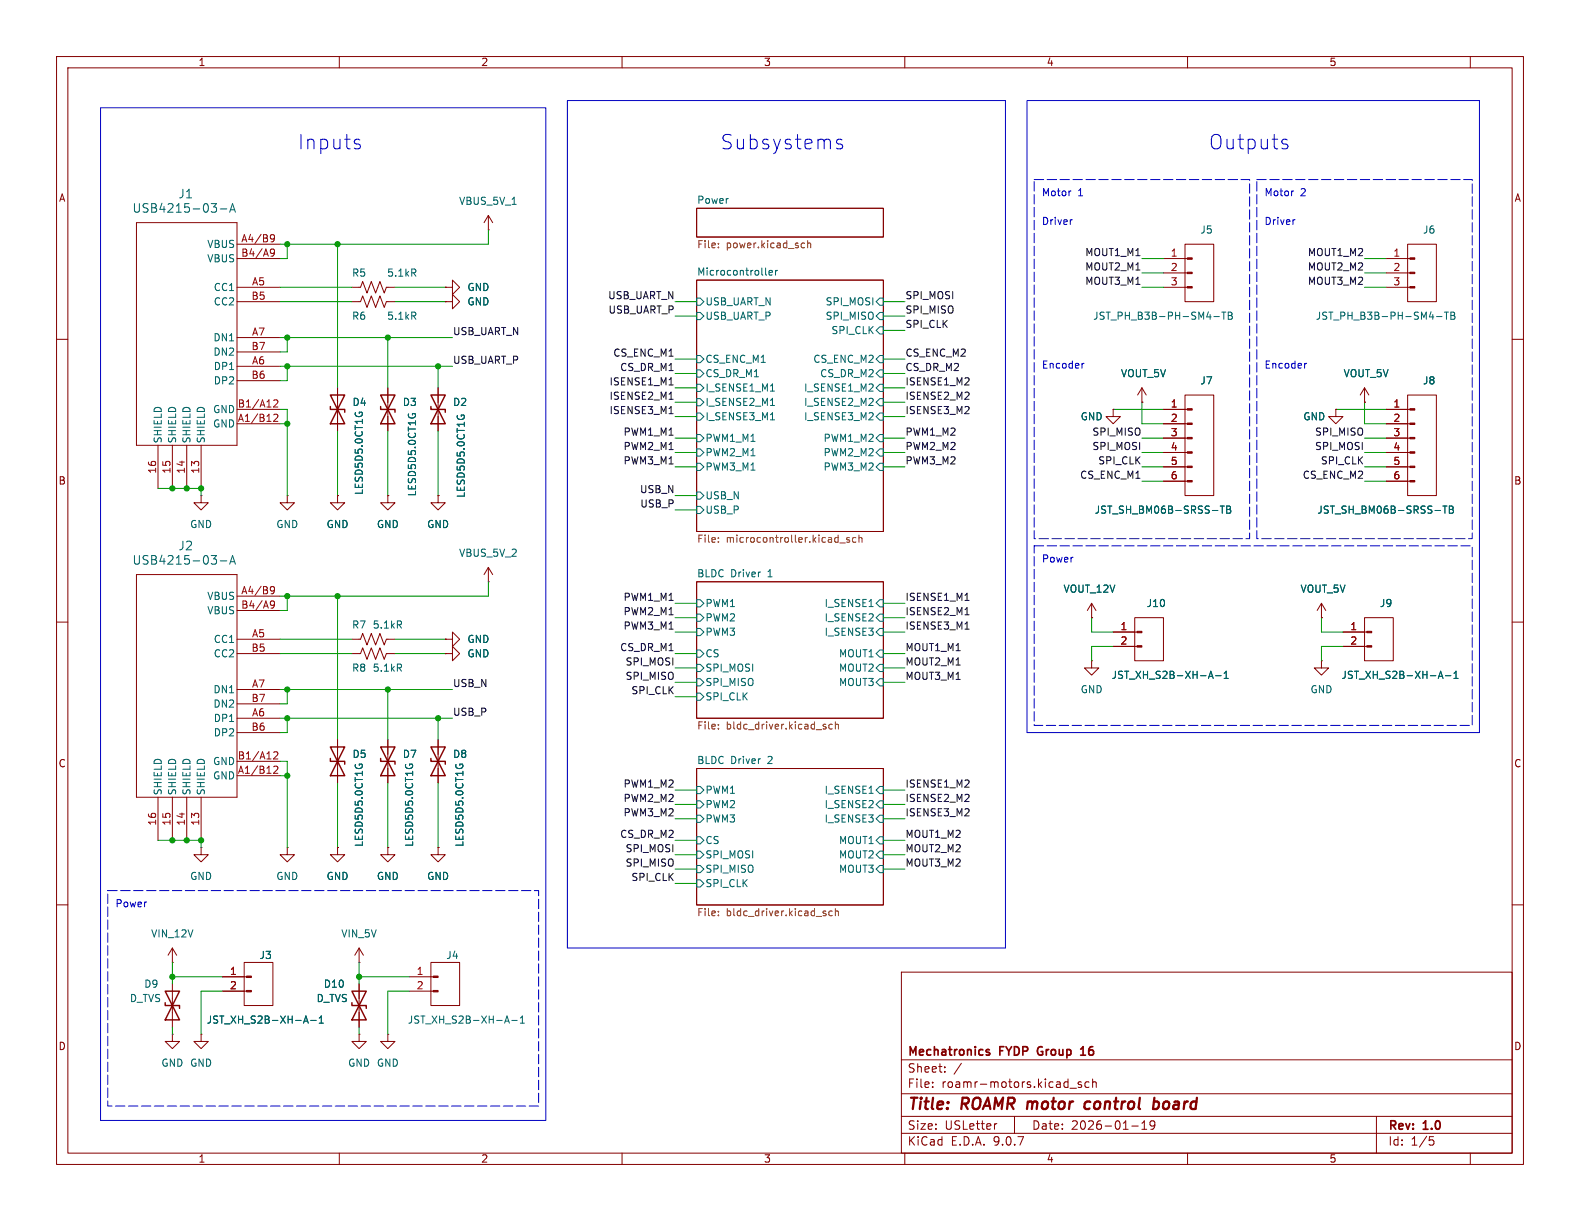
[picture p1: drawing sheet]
<svg xmlns="http://www.w3.org/2000/svg" width="279mm" height="216mm" viewBox="0 0 279 216" stroke-linecap="round" stroke-linejoin="round" font-family="sans-serif">
<g fill="none" stroke="#840000" stroke-width=".18">
<path d="M10 10h259.4v195.9h-259.4zM12 12h255.4v191.9h-255.4zM60 10v2M110 10v2M160 10v2M210 10v2M260 10v2M24.1 39.4h17.8v39.3h-17.8zM86.4 38.1l-.8 1.3M86.4 38.1l.7 1.3M86.4 38.1v2.5M123.2 36.8h33v5.1h-33z"/>
<path d="M41.9 45.7h7.6M41.9 50.8h7.6M41.9 53.3h7.6M41.9 43.2h7.6M41.9 59.7h7.6M62.2 50.8h1.6l.3-1 .8 2 .8-2 .7 2 .8-2 .7 2 .4-1h1.5M62.2 53.3h1.6l.3-1 .8 2.1 .8-2.1 .7 2.1 .8-2.1 .7 2.1 .4-1.1h1.5M78.7 53.3h1.3v-1.2l1.3 1.2-1.3 1.3v-1.3M78.7 53.3h.1M78.7 50.8h1.3v-1.3l1.3 1.3-1.3 1.3v-1.3M78.7 50.8h.1M86.4 40.6h.1"/>
<path d="M123.2 49.5h33v44.5h-33zM205.7 45.7h4.3M205.7 48.3h4.3M205.7 50.8h4.3M209.5 43.2h5.1v10.1h-5.1zM245.1 45.7h4.2M245.1 48.3h4.2M245.1 50.8h4.2M248.9 43.2h5.1v10.1h-5.1zM10 60h2M27.9 78.7v7.7M30.5 78.7v7.7"/>
<path d="M33 78.7v7.7M35.6 78.7v7.7M41.9 72.4h7.6M41.9 74.9h7.6M41.9 62.2h7.6M41.9 64.8h7.6M41.9 67.3h7.6M59.7 68.6v7.6M68.6 68.6v7.6M77.5 68.6v7.6M196.8 72.4v1.3h1.3l-1.3 1.2-1.2-1.2h1.2M196.8 72.4h.1"/>
<path d="M201.9 71.1h.1M201.9 68.6l-.7 1.3M201.9 68.6l.8 1.3M201.9 68.6v2.5M205.7 72.4h4.3M205.7 74.9h4.3M205.7 77.5h4.3M209.5 69.9h5.1v17.7h-5.1zM236.2 72.4v1.3h1.3l-1.3 1.2-1.3-1.2h1.3M236.2 72.4h.1M241.3 71.1h.1M241.3 68.6l-.8 1.3"/>
<path d="M241.3 68.6l.8 1.3M241.3 68.6v2.5M245.1 72.4h4.2M245.1 74.9h4.2M245.1 77.5h4.2M248.9 69.9h5.1v17.7h-5.1zM267.4 60h2M35.6 87.6v1.3h1.2l-1.2 1.3-1.3-1.3h1.3M35.6 87.6h.1M50.8 87.6v1.3h1.3l-1.3 1.3-1.3-1.3h1.3M50.8 87.6h.1M59.7 87.6v1.3h1.3l-1.3 1.3-1.3-1.3h1.3"/>
<path d="M59.7 87.6h.1M68.6 87.6v1.3h1.2l-1.2 1.3-1.3-1.3h1.3M68.6 87.6h.1M77.5 87.6v1.3h1.2l-1.2 1.3-1.3-1.3h1.3M77.5 87.6h.1M205.7 80h4.3M205.7 82.6h4.3M205.7 85.1h4.3M245.1 80h4.2M245.1 82.6h4.2M245.1 85.1h4.2M10 110h2"/>
<path d="M24.1 101.6h17.8v39.4h-17.8zM41.9 113h7.6M41.9 115.6h7.6M41.9 105.4h7.6M41.9 108h7.6M62.2 113h1.6l.3-1 .8 2 .8-2 .7 2 .8-2 .7 2 .4-1h1.5M62.2 115.6h1.6l.3-1 .8 2 .8-2 .7 2 .8-2 .7 2 .4-1h1.5M78.7 115.6h1.3v-1.3l1.3 1.3-1.3 1.2v-1.2M78.7 115.6h.1M78.7 113h1.3v-1.2l1.3 1.2-1.3 1.3v-1.3M78.7 113h.1M86.4 102.9h.1"/>
<path d="M86.4 100.3v2.6M86.4 100.3l-.8 1.3M86.4 100.3l.7 1.3M123.2 102.9h33v24.1h-33zM193 109.2h.1M193 116.8v1.3h1.3l-1.3 1.3-1.2-1.3h1.2M193 116.8h.1M193 106.7l-.7 1.3M193 106.7l.8 1.3M193 106.7v2.5M196.8 111.8h4.3M196.8 114.3h4.3"/>
<path d="M200.7 109.2h5v7.6h-5zM233.7 109.2h.1M233.7 116.8v1.3h1.2l-1.2 1.3-1.3-1.3h1.3M233.7 116.8h.1M233.7 106.7l-.8 1.3M233.7 106.7l.7 1.3M233.7 106.7v2.5M237.5 111.8h4.2M237.5 114.3h4.2M241.3 109.2h5.1v7.6h-5.1zM267.4 110h2M41.9 121.9h7.6"/>
<path d="M41.9 124.5h7.6M41.9 127h7.6M41.9 129.5h7.6M41.9 134.6h7.6M41.9 137.2h7.6M59.7 130.8v7.6M68.6 130.8v7.6M77.5 130.8v7.6M123.2 135.9h33v24.1h-33zM27.9 141v7.6M30.5 141v7.6M33 141v7.6"/>
<path d="M35.6 149.9v1.2h1.2l-1.2 1.3-1.3-1.3h1.3M35.6 149.9h.1M35.6 141v7.6M50.8 149.9v1.2h1.3l-1.3 1.3-1.3-1.3h1.3M50.8 149.9h.1M59.7 149.9v1.2h1.3l-1.3 1.3-1.3-1.3h1.3M59.7 149.9h.1M68.6 149.9v1.2h1.2l-1.2 1.3-1.3-1.3h1.3M68.6 149.9h.1M77.5 149.9v1.2h1.2l-1.2 1.3-1.3-1.3h1.3M77.5 149.9h.1M10 160h2"/>
<path d="M30.5 170.2h.1M30.5 167.6v2.6M30.5 174v7.6M30.5 167.6l-.8 1.3M30.5 167.6l.7 1.3M39.4 172.7h4.2M39.4 175.3h4.2M43.2 170.2h5.1v7.6h-5.1zM63.5 170.2h.1M63.5 167.6l-.8 1.3M63.5 167.6l.8 1.3M63.5 167.6v2.6"/>
<path d="M63.5 174v7.6M72.4 172.7h4.2M72.4 175.3h4.2M76.2 170.2h5.1v7.6h-5.1zM159.4 171.9h108v32h-108zM267.4 160h2M30.5 182.9v1.3h1.2l-1.2 1.2-1.3-1.2h1.3M30.5 182.9h.1M35.6 182.9v1.3h1.2l-1.2 1.2-1.3-1.2h1.3M35.6 182.9h.1M63.5 182.9v1.3h1.3l-1.3 1.2-1.3-1.2h1.3M63.5 182.9h.1"/>
<path d="M68.6 182.9v1.3h1.2l-1.2 1.2-1.3-1.2h1.3M68.6 182.9h.1M159.4 197.4h108M159.4 193.4h108M159.4 187.4h108M164.9 192.1v.2M164.9 191.4v.1M167.1 189.4v.2M167.1 188.7v.1M170 188l-1.3 1.9M176.3 198.7l-.3 .1M179.4 197.4v3"/>
<path d="M189.2 192.4h1.2M191.2 191.4l-.3-.1-.3 .2 .1 .2 .5 .2v.3h-.6M192.6 191.4l-.5-.1-.2 .3v.4l.1 .2h.6M193.2 191.4l.2-.1 .4 .1 .1 .9M193.2 190.8v1.5M200.1 199.1h1.2M201.9 199.7h.9M201.9 198.6l.5-.4v1.5M204.2 198.8l-.3 .3h-.3l-.2-.3 .1-.5 .4-.1 .2 .1a.99 .99 0 0 1-.3 1.4h-.3M243.4 197.4v6.5M60 203.9v2M110 203.9v2"/>
<path d="M159.4 200.4h108M160 203.9v2M210 203.9v2M252.8 201h.7M252.9 201.6h.4l.3 .2-.2 .6-.5 .1M260 203.9v2"/>
</g>
<path d="M192.8 194.9a.66 .66 0 0 0-1 .3l-.1 .5 .2 .3 .2 .1 .6-.1M204 194.9l.2-.1 .6 .1 .2 .3-.1 .5a.66 .66 0 0 1-.8 .4M204.1 194.1l-.2 2" fill="none" stroke="#840000" stroke-width=".4"/>
<path d="M174.5 186l.5 .1v.3l-.2 .2-.4-.1M174.5 185.6h.5M183.6 185.3l-.1 .4 .1 .7M191.1 186.6h.9M191.1 185.5l.4-.4v1.5" fill="none" stroke="#840000" stroke-width=".3"/>
<g fill="none" stroke="#006464" stroke-width=".18">
<path d="M38.9 36.9h1.2M40.6 37.5l.5-1.5 .5 1.5M40.8 37.1h.7M90.6 36.1h.7M73.1 48.2l.4 .6M73.1 55.9l.4 .6M73.5 47.7v.4M73.5 55.3v.4M123.2 52.7h.6l.7 .6-.7 .7h-.6zM123.2 55.2h.6l.7 .7-.7 .6h-.6zM135.4 48.5l.2 .2M136 48.2l.6-.1-.1-.2-.3-.1-.2 .2 .1 .6h.4"/>
<path d="M137.1 47.8v.9M137.5 47.8l-.4 .3M154.9 55.9l.7-.7h.6v1.3h-.6zM154.9 53.3l.7-.6h.6v1.3h-.6zM155.6 57.8h.6v1.3h-.6l-.7-.7zM214.7 56h.9M216.1 55.2h.7M216.4 55.2v1.3M217.2 55.2h.4l.3 .2-.3 .4 .3 .1v.3l-.2 .3h-.5zM217.2 55.8h.4M254 56h1M255.4 55.2h.7"/>
<path d="M255.8 55.2v1.3M256.6 55.2h.4l.2 .2-.2 .4 .2 .1 .1 .3-.2 .3h-.5zM256.6 55.8h.4M62.9 72.9l-.1 .3M63.5 73.1v-.2h.5l.1 .2M72.3 73.2l-.1 .3M72.9 73.4v-.3h.5l.1 .3M80.9 73.5l-.1 .3M81.6 73.6v-.2h.4l.1 .2M123.2 62.9h.6l.7 .6-.7 .6h-.6zM123.2 67.9h.6l.7 .7-.7 .6h-.6zM123.2 70.5h.6l.7 .6-.7 .7h-.6z"/>
<path d="M123.2 73h.6l.7 .7-.7 .6h-.6zM123.2 76.8h.6l.7 .7-.7 .6h-.6zM123.2 65.4h.6l.7 .6-.7 .7h-.6zM123.2 79.4h.6l.7 .6-.7 .6h-.6zM136.2 69.2h.8M136.2 71.7h.8M136.2 74.2h.8M154.9 63.5l.7-.6h.6v1.2h-.6zM154.9 68.6l.7-.7h.6v1.3h-.6zM154.9 71.1l.7-.6h.6v1.3h-.6zM154.9 73.7l.7-.7h.6v1.3h-.6zM154.9 77.5l.7-.7h.6v1.3h-.6z"/>
<path d="M154.9 66l.7-.6h.6v1.3h-.6zM38.9 99.2h1.2M40.6 99.8l.5-1.6 .5 1.6M40.8 99.3h.7M123.2 81.9h.6l.7 .7-.7 .6h-.6zM123.2 87h.6l.7 .6-.7 .7h-.6zM123.2 89.5h.6l.7 .7-.7 .6h-.6zM154.9 80l.7-.6h.6v1.2h-.6zM154.9 82.6l.7-.7h.6v1.3h-.6zM215.8 89.5h.7M216.1 89.5v1.2M216.9 89.5h.5l.2 .2-.2 .4 .2 .1 .1 .3-.3 .2h-.5z"/>
<path d="M216.9 90.1h.5M255.1 89.5h.8M255.5 89.5v1.2M256.3 89.5h.4l.3 .2-.3 .4 .3 .1v.3l-.2 .2h-.5zM256.3 90.1h.4M70.6 110.5l.4 .6M70.6 118.1l.4 .6M70.9 109.9v.4M70.9 117.5v.5M123.2 114.9h.6l.7 .7-.7 .6h-.6zM123.2 106h.6l.7 .7-.7 .6h-.6zM123.2 108.6h.6l.7 .6-.7 .7h-.6z"/>
<path d="M123.2 111.1h.6l.7 .7-.7 .6h-.6zM123.2 117.5h.6l.7 .6-.7 .6h-.6zM154.9 111.8l.7-.7h.6v1.3h-.6zM154.9 115.6l.7-.7h.6v1.3h-.6zM155.6 106h.6v1.3h-.6l-.7-.6zM155.6 108.6h.6v1.3h-.6l-.7-.7zM155.6 117.5h.6v1.2h-.6l-.7-.6zM213.7 120l.4-1.3 .4 1.3M213.8 119.6h.6M215 119.5h.9M216.5 120h.7M216.5 119.1l.3-.4v1.3"/>
<path d="M254.3 120l.5-1.3 .4 1.3M254.5 119.6h.6M255.6 119.5h1M257.1 120h.7M257.1 119.1l.4-.4v1.3M62.9 135.2l-.1 .3M63.5 135.4v-.3h.5l.1 .3M71.8 135.2l-.1 .3M72.4 135.4v-.3h.4l.2 .3M80.6 135.2v.3M81.3 135.4v-.3h.4l.2 .3M123.2 139.1h.6l.7 .6-.7 .6h-.6z"/>
<path d="M123.2 122.6h.6l.7 .6-.7 .6h-.6zM123.2 120h.6l.7 .7-.7 .6h-.6zM155.6 139.1h.6v1.2h-.6l-.7-.6zM155.6 120h.6v1.3h-.6l-.7-.6zM123.2 148h.6l.7 .6-.7 .6h-.6zM123.2 141.6h.6l.7 .6-.7 .7h-.6zM123.2 144.1h.6l.7 .7-.7 .6h-.6zM123.2 155.6h.6l.7 .6-.7 .6h-.6zM123.2 153h.6l.7 .7-.7 .6h-.6zM123.2 150.5h.6l.7 .6-.7 .7h-.6zM155.6 141.6h.6v1.3h-.6l-.7-.7zM155.6 144.1h.6v1.3h-.6l-.7-.6z"/>
<path d="M155.6 148h.6v1.2h-.6l-.7-.6zM155.6 150.5h.6v1.3h-.6l-.7-.7zM155.6 153h.6v1.3h-.6l-.7-.6zM53.7 180.9l.4-1.3 .4 1.3M53.8 180.6h.6M54.9 180.4h1M56.5 180.9h.7M56.5 180l.3-.4v1.3M89.2 180.9l.5-1.3 .4 1.3M89.4 180.6h.6M90.5 180.4h1M92 180.9h.7"/>
<path d="M92 180l.4-.4v1.3"/>
</g>
<g fill="none" stroke="#725600" stroke-width=".18">
<path d="M127 43v.2M127 43.7v.1M141.9 43h.4M142.3 43.8h-.4M142.8 43.1l.2-.1h.3l.1 .8M142.8 42.5v1.3M127 95.1v.1M127 95.8v.1M148.5 96h1M150.2 95.1l-.3-.1-.2 .2 .1 .2 .4 .1v.3h-.5M151.4 95.1l-.4-.1-.3 .3 .2 .5h.5M151.9 95.2l.2-.2 .3 .1v.8"/>
<path d="M151.9 94.6v1.3M127 128.1v.1M127 128.8v.1M145.9 128.5l.2 .2-.2 .2M145.9 128.1h.1M147.2 128.1h-.4l-.2 .2 .1 .5h.5M147.7 127.6v1.3M147.7 128.2l.2-.1h.3l.1 .8M127 161.8v.1M127 161.1v.2M145.9 161.5l.2 .2-.2 .2M145.9 161.1h.1"/>
<path d="M147.2 161.1h-.4l-.2 .2 .1 .6h.5M147.7 161.2l.2-.1h.3l.1 .8M147.7 160.7v1.2"/>
</g>
<g fill="none" stroke="#840000" stroke-width=".25">
<path d="M58.4 69.9h2.6l-2.6 5h2.6zM58.4 71.9v.5h2.6v.5M67.3 69.9h2.5l-2.5 5h2.5zM67.3 71.9v.5h2.5v.5M76.2 69.9h2.5l-2.5 5h2.5zM76.2 71.9v.5h2.5v.5M58.4 132.1h2.6l-2.6 5.1h2.6zM58.4 134.1v.5h2.6v.5M67.3 132.1h2.5l-2.5 5.1h2.5zM67.3 134.1v.5h2.5v.5M76.2 132.1h2.5l-2.5 5.1h2.5zM76.2 134.1v.5h2.5v.5"/>
<path d="M29.2 175.3h2.5l-2.5 5h2.5zM29.2 177.3v.5h2.5v.5M62.2 175.3h2.6l-2.6 5h2.6zM62.2 177.3v.5h2.6v.5"/>
</g>
<g fill="#840000" stroke="#840000" stroke-width=".18">
<path d="M249.3 72.3h.9v.2h-.9z"/>
<path d="M249.3 74.8h.9v.3h-.9z"/>
<path d="M249.3 77.3h.9v.3h-.9z"/>
<path d="M249.3 79.9h.9v.2h-.9z"/>
<path d="M249.3 82.4h.9v.3h-.9z"/>
<path d="M249.3 85h.9v.2h-.9z"/>
<path d="M210 72.3h.8v.2h-.8z"/>
<path d="M210 74.8h.8v.3h-.8z"/>
<path d="M210 77.3h.8v.3h-.8z"/>
<path d="M210 79.9h.8v.2h-.8z"/>
<path d="M210 82.4h.8v.3h-.8z"/>
<path d="M210 85h.8v.2h-.8z"/>
<path d="M249.3 45.6h.9v.2h-.9z"/>
<path d="M249.3 48.1h.9v.3h-.9z"/>
<path d="M249.3 50.7h.9v.2h-.9z"/>
<path d="M43.6 172.6h.8v.2h-.8z"/>
<path d="M43.6 175.1h.8v.3h-.8z"/>
<path d="M241.7 111.6h.9v.3h-.9z"/>
<path d="M241.7 114.2h.9v.2h-.9z"/>
<path d="M201.1 111.6h.8v.3h-.8z"/>
<path d="M201.1 114.2h.8v.2h-.8z"/>
<path d="M76.6 172.6h.9v.2h-.9z"/>
<path d="M76.6 175.1h.9v.3h-.9z"/>
<path d="M210 45.6h.8v.2h-.8z"/>
<path d="M210 48.1h.8v.3h-.8z"/>
<path d="M210 50.7h.8v.2h-.8z"/>
</g>
<path d="M47.9 41.6l.1-.1 .5 .1a.84 .84 0 0 1-.3 1.2h-.3M47.9 44.2l.1-.2 .5 .2a.84 .84 0 0 1-.3 1.1h-.3M48.5 42l-.2 .3-.4-.1M48.5 44.6l-.2 .2-.4-.1M48.4 70.8l.5-.1 .2 .4-.7 .9h.7M48.4 73.4l.5-.2 .2 .4-.7 .9h.7M47.9 103.8l.1-.1 .5 .1a.84 .84 0 0 1-.3 1.2h-.3M47.9 106.4l.1-.1 .5 .1a.84 .84 0 0 1-.3 1.1h-.3M48.5 104.3l-.2 .2-.4-.1M48.5 106.8l-.2 .2-.4-.1M48.4 133.1l.5-.2 .2 .4-.7 .9h.7M48.4 135.6l.5-.1 .2 .3-.7 .9h.7" fill="none" stroke="#a90000" stroke-width=".18"/>
<path d="M118.3 68.1h.7M118.3 73.1h.7M118.3 70.6h.7M170.6 106.2h.8M170.6 108.7h.8M170.6 111.2h.8" fill="none" stroke="#0f0f0f" stroke-width=".18"/>
<g fill="none" stroke="#009600" stroke-width=".18">
<path d="M49.5 50.8h12.7M49.5 53.3h12.7M49.5 59.7h30.5M50.8 43.2v2.5h-1.3M50.8 59.7v2.5h-1.3M59.7 43.2v25.4M68.6 59.7v8.9M69.8 50.8h8.9M69.8 53.3h8.9M86.4 40.6v2.6h-36.9M119.4 53.3h3.8M119.4 55.9h3.8"/>
<path d="M156.2 53.3h3.8M156.2 55.9h3.8M156.2 58.4h3.8M201.9 45.7h3.8M201.9 48.3h3.8M201.9 50.8h3.8M241.3 45.7h3.8M241.3 48.3h3.8M241.3 50.8h3.8M49.5 74.9h1.3M49.5 72.4h1.3v15.2M49.5 64.8h30.5"/>
<path d="M50.8 64.8v2.5h-1.3M59.7 76.2v11.4M68.6 76.2v11.4M77.5 64.8v3.8M77.5 76.2v11.4M119.4 77.5h3.8M119.4 68.6h3.8M119.4 73.7h3.8M119.4 63.5h3.8M119.4 66h3.8M119.4 71.1h3.8M156.2 77.5h3.8"/>
<path d="M156.2 68.6h3.8M156.2 73.7h3.8M156.2 63.5h3.8M156.2 66h3.8M156.2 71.1h3.8M196.8 72.4h8.9M201.9 71.1v3.8h3.8M201.9 77.5h3.8M236.2 72.4h8.9M241.3 71.1v3.8h3.8M241.3 77.5h3.8M27.9 86.4h7.7v1.2"/>
<path d="M119.4 80h3.8M119.4 87.6h3.8M119.4 82.6h3.8M119.4 90.2h3.8M156.2 80h3.8M156.2 82.6h3.8M201.9 80h3.8M201.9 82.6h3.8M201.9 85.1h3.8M241.3 80h3.8M241.3 82.6h3.8M241.3 85.1h3.8"/>
<path d="M49.5 115.6h12.7M49.5 113h12.7M50.8 105.4v2.6h-1.3M59.7 105.4v25.4M69.8 115.6h8.9M69.8 113h8.9M86.4 102.9v2.5h-36.9M119.4 111.8h3.8M119.4 118.1h3.8M119.4 115.6h3.8M119.4 106.7h3.8M119.4 109.2h3.8"/>
<path d="M156.2 111.8h3.8M156.2 118.1h3.8M156.2 115.6h3.8M156.2 106.7h3.8M156.2 109.2h3.8M193 109.2v2.6h3.8M196.8 114.3h-3.8v2.5M233.7 109.2v2.6h3.8M237.5 114.3h-3.8v2.5M49.5 134.6h1.3v15.3M49.5 121.9h30.5M49.5 127h30.5"/>
<path d="M49.5 137.2h1.3M50.8 121.9v2.6h-1.3M50.8 127v2.5h-1.3M59.7 138.4v11.5M68.6 121.9v8.9M68.6 138.4v11.5M77.5 127v3.8M77.5 138.4v11.5M119.4 120.7h3.8M119.4 139.7h3.8M119.4 123.2h3.8M156.2 120.7h3.8"/>
<path d="M156.2 139.7h3.8M27.9 148.6h7.7v1.3M119.4 144.8h3.8M119.4 156.2h3.8M119.4 142.2h3.8M119.4 151.1h3.8M119.4 148.6h3.8M119.4 153.7h3.8M156.2 144.8h3.8M156.2 142.2h3.8M156.2 151.1h3.8M156.2 148.6h3.8"/>
<path d="M156.2 153.7h3.8M30.5 172.7h8.9M30.5 170.2v3.8M39.4 175.3h-3.8v7.6M63.5 170.2v3.8M63.5 172.7h8.9M72.4 175.3h-3.8v7.6M30.5 181.6v1.3M63.5 181.6v1.3"/>
</g>
<g fill="none" stroke="#0000c2" stroke-width=".18">
<path d="M17.8 19.1h78.7v179h-78.7zM100.3 17.8h77.5v149.8h-77.5zM181.6 17.8h80v111.7h-80zM63.4 25.5l.3 .3-.1 .4-.2 .1M63.4 24.6l.2 .1M148.9 24.7l-.6-.1-.4 .4 .1 .3 .9 .3 .1 .2-.1 .4-.2 .1-.8-.1M189.3 33.8h.1M189.6 38.9h-.2M227 25.5l.6 .1 .2 .4-.4 .3h-.5M227 24.6l.6 .1M228.6 33.8h.2M229 38.9h-.2"/>
<path d="M191.7 64.3l-.4 .2M231.1 64.3l-.4 .2"/>
</g>
<path d="M182.9 31.8h38.1v63.5h-38.1zM222.2 31.8h38.1v63.5h-38.1zM182.9 96.5h77.4v31.8h-77.4zM19 157.5h76.2v38.1h-76.2z" fill="none" stroke="#0000c2" stroke-width=".18" stroke-dasharray="1.7 .6"/>
<g fill="#009600" stroke="#009600" stroke-width=".18">
<circle cx="30.5" cy="148.6" r=".46"/>
<circle cx="30.5" cy="172.7" r=".46"/>
<circle cx="50.8" cy="121.9" r=".46"/>
<circle cx="50.8" cy="127" r=".46"/>
<circle cx="68.6" cy="121.9" r=".46"/>
<circle cx="77.5" cy="127" r=".46"/>
<circle cx="50.8" cy="137.2" r=".46"/>
<circle cx="50.8" cy="74.9" r=".46"/>
<circle cx="35.6" cy="86.4" r=".46"/>
<circle cx="59.7" cy="43.2" r=".46"/>
<circle cx="50.8" cy="43.2" r=".46"/>
<circle cx="50.8" cy="59.7" r=".46"/>
<circle cx="30.5" cy="86.4" r=".46"/>
<circle cx="33" cy="86.4" r=".46"/>
<circle cx="50.8" cy="105.4" r=".46"/>
<circle cx="59.7" cy="105.4" r=".46"/>
<circle cx="68.6" cy="59.7" r=".46"/>
<circle cx="50.8" cy="64.8" r=".46"/>
<circle cx="77.5" cy="64.8" r=".46"/>
<circle cx="63.5" cy="172.7" r=".46"/>
<circle cx="35.6" cy="148.6" r=".46"/>
<circle cx="33" cy="148.6" r=".46"/>
</g>
<g font-size="3.5" fill="#0000c2">
<text x="52.6" y="26.6">Inputs</text>
<text x="127.4" y="26.6">Subsystems</text>
<text x="213.7" y="26.6">Outputs</text>
</g>
<g font-size="2.8" fill="#840000">
<text x="160.4" y="196.8">Title:</text>
<text x="170.1" y="196.8">ROAMR motor</text>
<text x="193.5" y="196.8">control</text>
<text x="206.4" y="196.8">board</text>
</g>
<g font-size="2.1" fill="#006464">
<text x="31.5" y="35.3">J1</text>
<text x="23.3" y="37.8">USB4215-03-A</text>
<text x="23.3" y="100.1">USB4215-03-A</text>
<text x="31.5" y="97.5">J2</text>
</g>
<g font-size="2.1" fill="#840000">
<text x="160.4" y="189.9">Sheet:</text>
<text x="160.4" y="187.1">Mechatronics</text>
<text x="176.9" y="187.1">FYDP</text>
<text x="184.2" y="187.1">Group</text>
<text x="192.4" y="187.1">16</text>
<text x="160.4" y="192.6">File:</text>
<text x="166.5" y="192.6">roamr-motors.kicad_sch</text>
<text x="160.4" y="202.8">KiCad</text>
<text x="160.4" y="200">Size:</text>
<text x="167.1" y="200">USLetter</text>
<text x="168.1" y="202.8">E.D.A.</text>
<text x="175.7" y="202.8">9.0.7</text>
<text x="182.4" y="200">Date:</text>
<text x="189.4" y="200">2026-01-19</text>
<text x="245.4" y="200.2">Rev:</text>
<text x="245.4" y="202.8">Id:</text>
<text x="249.5" y="202.8">1/5</text>
<text x="251.8" y="200.2">1.0</text>
</g>
<g font-size="1.8" fill="#840000">
<text x="35" y="11.9">1</text>
<text x="85" y="11.9">2</text>
<text x="135" y="11.9">3</text>
<text x="185" y="11.9">4</text>
<text x="235" y="11.9">5</text>
<text x="10.3" y="35.9">A</text>
<text x="267.7" y="35.9">A</text>
<text x="10.3" y="85.9">B</text>
<text x="267.7" y="85.9">B</text>
<text x="10.3" y="135.9">C</text>
<text x="267.7" y="135.9">C</text>
<text x="10.3" y="185.9">D</text>
<text x="267.7" y="185.9">D</text>
<text x="35" y="205.8">1</text>
<text x="85" y="205.8">2</text>
<text x="135" y="205.8">3</text>
<text x="185" y="205.8">4</text>
<text x="235" y="205.8">5</text>
</g>
<g font-size="1.8" fill="#0000c2">
<text x="184.1" y="34.9">Motor</text>
<text x="190.6" y="34.9">1</text>
<text x="223.5" y="34.9">Motor</text>
<text x="230" y="34.9">2</text>
<text x="184.1" y="40">Driver</text>
<text x="223.5" y="40">Driver</text>
<text x="184.1" y="65.4">Encoder</text>
<text x="223.5" y="65.4">Encoder</text>
<text x="184.1" y="99.7">Power</text>
<text x="20.3" y="160.6">Power</text>
</g>
<g font-size="1.8" fill="#006464">
<text x="81.1" y="36.4">VBUS_5V_1</text>
<text x="123.2" y="36.1">Power</text>
<text x="212.2" y="41.5">J5</text>
<text x="251.5" y="41.5">J6</text>
<text x="36.6" y="44">VBUS</text>
<text x="36.6" y="46.6">VBUS</text>
<text x="37.7" y="51.7">CC1</text>
<text x="62.2" y="49.1">R5</text>
<text x="68.4" y="49.1">5.1kR</text>
<text x="82.6" y="51.7">GND</text>
<text x="123.2" y="48.8">Microcontroller</text>
<text x="37.7" y="54.2">CC2</text>
<text x="62.2" y="56.7">R6</text>
<text x="68.4" y="56.7">5.1kR</text>
<text x="82.6" y="54.2">GND</text>
<text x="124.7" y="54.2">USB_UART_N</text>
<text x="124.7" y="56.7">USB_UART_P</text>
<text x="145.9" y="56.7">SPI_MISO</text>
<text x="145.9" y="54.2">SPI_MOSI</text>
<text x="146.9" y="59.3">SPI_CLK</text>
<text x="193.2" y="56.7">JST_PH_B3B-PH-SM4-TB</text>
<text x="232.6" y="56.7">JST_PH_B3B-PH-SM4-TB</text>
<text x="37.6" y="60.6">DN1</text>
<text x="37.6" y="63.1">DN2</text>
<text x="37.7" y="65.6">DP1</text>
<text x="124.7" y="64.4">CS_ENC_M1</text>
<text x="143.7" y="64.4">CS_ENC_M2</text>
<text x="37.7" y="68.2">DP2</text>
<text x="62.2" y="72">D4</text>
<text x="71.1" y="72">D3</text>
<text x="80" y="72">D2</text>
<text x="124.7" y="69.4">I_SENSE1_M1</text>
<text x="124.7" y="72">I_SENSE2_M1</text>
<text x="124.7" y="66.9">CS_DR_M1</text>
<text x="142.1" y="69.4">I_SENSE1_M2</text>
<text x="142.1" y="72">I_SENSE2_M2</text>
<text x="144.9" y="66.9">CS_DR_M2</text>
<text x="198.1" y="66.9">VOUT_5V</text>
<text x="212.2" y="68.2">J7</text>
<text x="237.5" y="66.9">VOUT_5V</text>
<text x="251.5" y="68.2">J8</text>
<text x="37.6" y="73.3">GND</text>
<text x="37.6" y="75.8">GND</text>
<text x="124.7" y="74.5">I_SENSE3_M1</text>
<text x="142.1" y="74.5">I_SENSE3_M2</text>
<text x="191" y="74.5">GND</text>
<text x="230.4" y="74.5">GND</text>
<text x="28.8" y="78.5" transform="rotate(-90 28.8 78.5)">SHIELD</text>
<text x="31.3" y="78.5" transform="rotate(-90 31.3 78.5)">SHIELD</text>
<text x="33.9" y="78.5" transform="rotate(-90 33.9 78.5)">SHIELD</text>
<text x="36.4" y="78.5" transform="rotate(-90 36.4 78.5)">SHIELD</text>
<text x="124.7" y="78.3">PWM1_M1</text>
<text x="124.7" y="83.4">PWM3_M1</text>
<text x="124.7" y="80.9">PWM2_M1</text>
<text x="145.5" y="78.3">PWM1_M2</text>
<text x="145.5" y="80.9">PWM2_M2</text>
<text x="145.5" y="83.4">PWM3_M2</text>
<text x="64.4" y="87.6" transform="rotate(-90 64.4 87.6)">LESD5D5.0CT1G</text>
<text x="73.8" y="87.9" transform="rotate(-90 73.8 87.9)">LESD5D5.0CT1G</text>
<text x="82.4" y="88.1" transform="rotate(-90 82.4 88.1)">LESD5D5.0CT1G</text>
<text x="124.7" y="88.5">USB_N</text>
<text x="33.5" y="93.6">GND</text>
<text x="48.8" y="93.6">GND</text>
<text x="57.7" y="93.6">GND</text>
<text x="66.5" y="93.6">GND</text>
<text x="75.4" y="93.6">GND</text>
<text x="124.7" y="91">USB_P</text>
<text x="193.5" y="91">JST_SH_BM06B-SRSS-TB</text>
<text x="232.9" y="91">JST_SH_BM06B-SRSS-TB</text>
<text x="81.1" y="98.7">VBUS_5V_2</text>
<text x="36.6" y="106.3">VBUS</text>
<text x="123.2" y="102.2">BLDC</text>
<text x="124.7" y="107.5">PWM1</text>
<text x="129.2" y="102.2">Driver</text>
<text x="135.9" y="102.2">1</text>
<text x="145.7" y="107.5">I_SENSE1</text>
<text x="188" y="105">VOUT_12V</text>
<text x="202.7" y="107.5">J10</text>
<text x="229.9" y="105">VOUT_5V</text>
<text x="243.9" y="107.5">J9</text>
<text x="36.6" y="108.8">VBUS</text>
<text x="37.7" y="113.9">CC1</text>
<text x="62.2" y="111.4">R7</text>
<text x="65.8" y="111.4">5.1kR</text>
<text x="82.6" y="113.9">GND</text>
<text x="124.7" y="110.1">PWM2</text>
<text x="124.7" y="112.6">PWM3</text>
<text x="145.7" y="110.1">I_SENSE2</text>
<text x="145.7" y="112.6">I_SENSE3</text>
<text x="37.7" y="116.4">CC2</text>
<text x="62.2" y="119">R8</text>
<text x="65.8" y="119">5.1kR</text>
<text x="82.6" y="116.4">GND</text>
<text x="124.7" y="116.4">CS</text>
<text x="124.7" y="119">SPI_MOSI</text>
<text x="148.3" y="116.4">MOUT1</text>
<text x="148.3" y="119">MOUT2</text>
<text x="37.6" y="122.8">DN1</text>
<text x="37.6" y="125.3">DN2</text>
<text x="124.7" y="124.1">SPI_CLK</text>
<text x="124.7" y="121.5">SPI_MISO</text>
<text x="148.3" y="121.5">MOUT3</text>
<text x="191" y="122.8">GND</text>
<text x="196.5" y="120.2">JST_XH_S2B-XH-A-1</text>
<text x="231.6" y="122.8">GND</text>
<text x="237.1" y="120.2">JST_XH_S2B-XH-A-1</text>
<text x="37.7" y="127.9">DP1</text>
<text x="37.7" y="130.4">DP2</text>
<text x="37.6" y="135.5">GND</text>
<text x="62.2" y="134.2">D5</text>
<text x="71.1" y="134.2">D7</text>
<text x="80" y="134.2">D8</text>
<text x="123.2" y="135.2">BLDC</text>
<text x="129.2" y="135.2">Driver</text>
<text x="135.9" y="135.2">2</text>
<text x="28.8" y="140.7" transform="rotate(-90 28.8 140.7)">SHIELD</text>
<text x="31.3" y="140.7" transform="rotate(-90 31.3 140.7)">SHIELD</text>
<text x="33.9" y="140.7" transform="rotate(-90 33.9 140.7)">SHIELD</text>
<text x="36.4" y="140.7" transform="rotate(-90 36.4 140.7)">SHIELD</text>
<text x="37.6" y="138">GND</text>
<text x="124.7" y="140.6">PWM1</text>
<text x="124.7" y="143.1">PWM2</text>
<text x="145.7" y="140.6">I_SENSE1</text>
<text x="145.7" y="143.1">I_SENSE2</text>
<text x="64.4" y="149.9" transform="rotate(-90 64.4 149.9)">LESD5D5.0CT1G</text>
<text x="73.3" y="149.9" transform="rotate(-90 73.3 149.9)">LESD5D5.0CT1G</text>
<text x="82.1" y="149.9" transform="rotate(-90 82.1 149.9)">LESD5D5.0CT1G</text>
<text x="124.7" y="149.5">CS</text>
<text x="124.7" y="145.6">PWM3</text>
<text x="145.7" y="145.6">I_SENSE3</text>
<text x="148.3" y="149.5">MOUT1</text>
<text x="33.5" y="155.8">GND</text>
<text x="48.8" y="155.8">GND</text>
<text x="57.7" y="155.8">GND</text>
<text x="66.5" y="155.8">GND</text>
<text x="75.4" y="155.8">GND</text>
<text x="124.7" y="154.5">SPI_MISO</text>
<text x="124.7" y="152">SPI_MOSI</text>
<text x="148.3" y="152">MOUT2</text>
<text x="148.3" y="154.5">MOUT3</text>
<text x="124.7" y="157.1">SPI_CLK</text>
<text x="26.6" y="166">VIN_12V</text>
<text x="60.3" y="166">VIN_5V</text>
<text x="45.8" y="169.8">J3</text>
<text x="78.8" y="169.8">J4</text>
<text x="22.9" y="177.4">D_TVS</text>
<text x="25.4" y="174.9">D9</text>
<text x="55.9" y="177.4">D_TVS</text>
<text x="57.2" y="174.9">D10</text>
<text x="36.5" y="181.2">JST_XH_S2B-XH-A-1</text>
<text x="72" y="181.2">JST_XH_S2B-XH-A-1</text>
<text x="28.4" y="188.8">GND GND</text>
<text x="61.5" y="188.8">GND GND</text>
</g>
<g font-size="1.8" fill="#a90000">
<text x="42.6" y="42.9">A4/B9</text>
<text x="42.6" y="45.5">B4/A9</text>
<text x="206.9" y="45.5">1</text>
<text x="246.3" y="45.5">1</text>
<text x="44.4" y="53.1">B5</text>
<text x="44.5" y="50.5">A5</text>
<text x="206.9" y="48">2</text>
<text x="206.9" y="50.5">3</text>
<text x="246.3" y="48">2</text>
<text x="246.3" y="50.5">3</text>
<text x="44.5" y="59.4">A7</text>
<text x="44.4" y="62">B7</text>
<text x="44.5" y="64.5">A6</text>
<text x="44.4" y="67.1">B6</text>
<text x="42" y="72.1">B1/A12</text>
<text x="42" y="74.7">A1/B12</text>
<text x="206.9" y="72.1">1</text>
<text x="206.9" y="74.7">2</text>
<text x="206.9" y="77.2">3</text>
<text x="246.3" y="72.1">1</text>
<text x="246.3" y="74.7">2</text>
<text x="246.3" y="77.2">3</text>
<text x="27.7" y="83.9" transform="rotate(-90 27.7 83.9)">16</text>
<text x="30.2" y="83.9" transform="rotate(-90 30.2 83.9)">15</text>
<text x="32.8" y="83.9" transform="rotate(-90 32.8 83.9)">14</text>
<text x="35.3" y="83.9" transform="rotate(-90 35.3 83.9)">13</text>
<text x="206.9" y="79.8">4</text>
<text x="206.9" y="82.3">5</text>
<text x="246.3" y="79.8">4</text>
<text x="246.3" y="82.3">5</text>
<text x="206.9" y="84.8">6</text>
<text x="246.3" y="84.8">6</text>
<text x="42.6" y="105.2">A4/B9</text>
<text x="42.6" y="107.7">B4/A9</text>
<text x="44.5" y="112.8">A5</text>
<text x="198" y="111.5">1</text>
<text x="238.7" y="111.5">1</text>
<text x="44.4" y="115.3">B5</text>
<text x="198" y="114">2</text>
<text x="238.7" y="114">2</text>
<text x="44.4" y="124.2">B7</text>
<text x="44.5" y="121.7">A7</text>
<text x="44.4" y="129.3">B6</text>
<text x="44.5" y="126.7">A6</text>
<text x="42" y="134.4">B1/A12</text>
<text x="42" y="136.9">A1/B12</text>
<text x="27.7" y="146.1" transform="rotate(-90 27.7 146.1)">16</text>
<text x="30.2" y="146.1" transform="rotate(-90 30.2 146.1)">15</text>
<text x="32.8" y="146.1" transform="rotate(-90 32.8 146.1)">14</text>
<text x="35.3" y="146.1" transform="rotate(-90 35.3 146.1)">13</text>
<text x="40.6" y="172.5">1</text>
<text x="73.6" y="172.5">1</text>
<text x="40.6" y="175">2</text>
<text x="73.6" y="175">2</text>
</g>
<g font-size="1.8" fill="#725600">
<text x="123.2" y="44.2">File:</text>
<text x="128.4" y="44.2">power.kicad_sch</text>
<text x="123.2" y="96.3">File:</text>
<text x="128.4" y="96.3">microcontroller.kicad_sch</text>
<text x="123.2" y="129.3">File:</text>
<text x="128.4" y="129.3">bldc_driver.kicad_sch</text>
<text x="123.2" y="162.3">File:</text>
<text x="128.4" y="162.3">bldc_driver.kicad_sch</text>
</g>
<g font-size="1.8" fill="#0f0f0f">
<text x="191.8" y="45.4">MOUT1_M1</text>
<text x="191.8" y="47.9">MOUT2_M1</text>
<text x="231.2" y="45.4">MOUT1_M2</text>
<text x="231.2" y="47.9">MOUT2_M2</text>
<text x="107.4" y="53">USB_UART_N</text>
<text x="160" y="53">SPI_MOSI</text>
<text x="191.8" y="50.5">MOUT3_M1</text>
<text x="231.2" y="50.5">MOUT3_M2</text>
<text x="80" y="59.3">USB_UART_N</text>
<text x="107.5" y="55.5">USB_UART_P</text>
<text x="160" y="55.5">SPI_MISO</text>
<text x="160" y="58.1">SPI_CLK</text>
<text x="80" y="64.4">USB_UART_P</text>
<text x="108.4" y="63.2">CS_ENC_M1</text>
<text x="109.6" y="65.7">CS_DR_M1</text>
<text x="160" y="65.7">CS_DR_M2</text>
<text x="160" y="63.2">CS_ENC_M2</text>
<text x="107.7" y="68.2">ISENSE1_M1</text>
<text x="107.7" y="70.8">ISENSE2_M1</text>
<text x="160" y="68.2">ISENSE1_M2</text>
<text x="160" y="70.8">ISENSE2_M2</text>
<text x="107.7" y="73.3">ISENSE3_M1</text>
<text x="110.2" y="77.1">PWM1_M1</text>
<text x="160" y="73.3">ISENSE3_M2</text>
<text x="160" y="77.1">PWM1_M2</text>
<text x="193.1" y="77.1">SPI_MISO</text>
<text x="232.4" y="77.1">SPI_MISO</text>
<text x="110.2" y="82.2">PWM3_M1</text>
<text x="110.2" y="79.7">PWM2_M1</text>
<text x="160" y="82.2">PWM3_M2</text>
<text x="160" y="79.7">PWM2_M2</text>
<text x="193.1" y="79.7">SPI_MOSI</text>
<text x="194.1" y="82.2">SPI_CLK</text>
<text x="232.4" y="79.7">SPI_MOSI</text>
<text x="233.5" y="82.2">SPI_CLK</text>
<text x="113.1" y="87.3">USB_N</text>
<text x="113.1" y="89.8">USB_P</text>
<text x="190.9" y="84.7">CS_ENC_M1</text>
<text x="230.3" y="84.7">CS_ENC_M2</text>
<text x="110.2" y="106.3">PWM1_M1</text>
<text x="160" y="106.3">ISENSE1_M1</text>
<text x="110.2" y="111.4">PWM3_M1</text>
<text x="110.2" y="108.9">PWM2_M1</text>
<text x="160" y="108.9">ISENSE2_M1</text>
<text x="160" y="111.4">ISENSE3_M1</text>
<text x="109.6" y="115.2">CS_DR_M1</text>
<text x="110.5" y="117.8">SPI_MOSI</text>
<text x="160" y="115.2">MOUT1_M1</text>
<text x="160" y="117.8">MOUT2_M1</text>
<text x="80" y="121.6">USB_N</text>
<text x="110.5" y="120.3">SPI_MISO</text>
<text x="111.6" y="122.8">SPI_CLK</text>
<text x="160" y="120.3">MOUT3_M1</text>
<text x="80" y="126.7">USB_P</text>
<text x="110.2" y="141.9">PWM2_M2</text>
<text x="110.2" y="139.4">PWM1_M2</text>
<text x="160" y="141.9">ISENSE2_M2</text>
<text x="160" y="139.4">ISENSE1_M2</text>
<text x="109.6" y="148.2">CS_DR_M2</text>
<text x="110.2" y="144.4">PWM3_M2</text>
<text x="160" y="144.4">ISENSE3_M2</text>
<text x="160" y="148.2">MOUT1_M2</text>
<text x="110.5" y="150.8">SPI_MOSI</text>
<text x="110.5" y="153.3">SPI_MISO</text>
<text x="111.6" y="155.9">SPI_CLK</text>
<text x="160" y="153.3">MOUT3_M2</text>
<text x="160" y="150.8">MOUT2_M2</text>
</g>
</svg>
